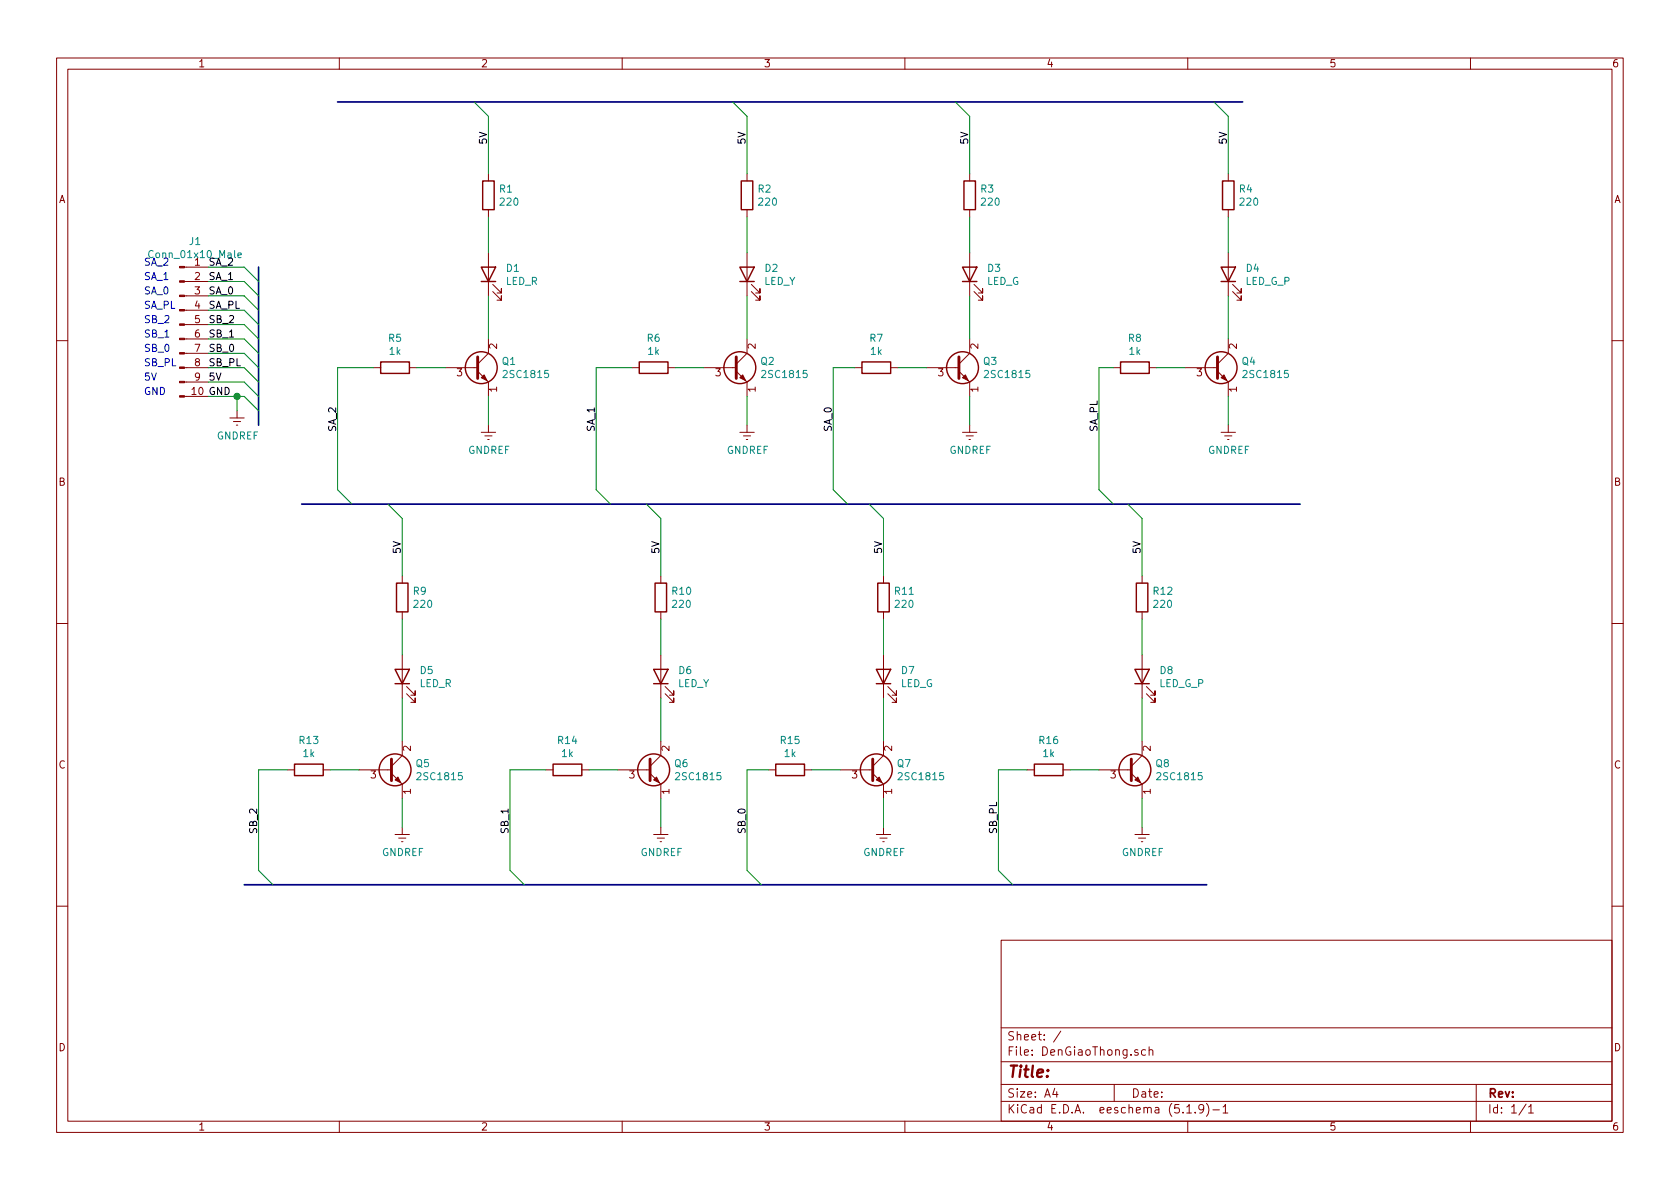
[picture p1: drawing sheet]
<svg xmlns="http://www.w3.org/2000/svg" width="297mm" height="210mm" viewBox="0 0 297 210" stroke-linecap="round" stroke-linejoin="round" font-family="sans-serif">
<g fill="none" stroke="#840000" stroke-width=".18">
<path d="M10 10.3h277v189.9h-277zM12 12.2h273v186.1h-273zM60 10.3v1.9M110 10.3v1.9M160 10.3v1.9M210 10.3v1.9M260 10.3v1.9M86.4 30.7v1.3M86.4 37.1v1.2M132.1 30.7v1.3M132.1 37.1v1.2M171.4 30.7v1.3"/>
<path d="M171.4 37.1v1.2M217.2 30.7v1.3M217.2 37.1v1.2M32.6 59.9h4.2M32.6 57.4h4.2M32.6 54.9h4.2M32.6 52.3h4.2M32.6 49.8h4.2M32.6 47.2h4.2M86.4 44.7v7.6M86.4 59.9v2.6l-1.9 1.9M87.1 51.6l1.5 1.5v-.8v.8h-.7"/>
<path d="M87.1 50.3l1.5 1.5v-.8v.8h-.7M132.1 44.7v7.6M132.1 59.9v2.6l-1.9 1.9M132.8 51.6l1.6 1.5v-.8v.8h-.8M132.8 50.3l1.6 1.5v-.8v.8h-.8M171.4 44.7v7.6M171.4 59.9v2.6l-1.9 1.9M172.2 51.6l1.5 1.5v-.8v.8h-.7M172.2 50.3l1.5 1.5v-.8v.8h-.7M217.2 44.7v7.6M217.2 59.9v2.6l-1.9 1.9M217.9 51.6l1.6 1.5v-.8v.8h-.8"/>
<path d="M217.9 50.3l1.6 1.5v-.8v.8h-.8M10 60.2h2M32.6 65h4.2M32.6 70.1h4.2M32.6 67.6h4.2M32.6 62.5h4.2M40.6 73.9h2.6M41.3 74.5h1.2M41.8 75.2h.2M41.9 72.6v1.3M66 65h1.3M72.4 65h1.3"/>
<path d="M78.7 65h5.6M84.5 65.7l1.9 1.9v2.5M85.1 76.4h2.5M85.7 77.1h1.3M86.2 77.7h.3M86.4 75.2v1.2M111.8 65h1.2M118.1 65h1.3M124.5 65h5.5M130.2 65.7l1.9 1.9v2.5M130.8 76.4h2.5M131.4 77.1h1.3"/>
<path d="M132 77.7h.2M132.1 75.2v1.2M151.1 65h1.3M157.5 65h1.2M163.8 65h5.6M169.5 65.7l1.9 1.9v2.5M170.2 76.4h2.5M170.8 77.1h1.3M171.3 77.7h.3M171.4 75.2v1.2M196.8 65h1.3M203.2 65h1.3"/>
<path d="M209.5 65h5.6M215.3 65.7l1.9 1.9v2.5M215.9 76.4h2.5M216.5 77.1h1.3M217 77.7h.3M217.2 75.2v1.2M285 60.2h2M10 110.3h2M71.1 101.8v1.3M71.1 108.2v1.3M71.1 115.8v7.6M116.8 101.8v1.3"/>
<path d="M116.8 108.2v1.3M116.8 115.8v7.6M156.2 101.8v1.3M156.2 108.2v1.3M156.2 115.8v7.6M201.9 101.8v1.3M201.9 108.2v1.3M201.9 115.8v7.6M285 110.3h2M50.8 136.1h1.3M57.1 136.1h1.3M63.5 136.1h5.6"/>
<path d="M69.2 136.8l1.9 1.9v2.5M71.1 131.1v2.5l-1.9 1.9M71.9 122.7l1.5 1.5v-.8v.8h-.8M71.9 121.4l1.5 1.5v-.7v.7h-.8M96.5 136.1h1.3M102.9 136.1h1.2M109.2 136.1h5.6M114.9 136.8l1.9 1.9v2.5M116.8 131.1v2.5l-1.9 1.9M117.6 122.7l1.5 1.5v-.8v.8h-.7M117.6 121.4l1.5 1.5v-.7v.7h-.7M135.9 136.1h1.3"/>
<path d="M142.2 136.1h1.3M148.6 136.1h5.6M154.3 136.8l1.9 1.9v2.5M156.2 131.1v2.5l-1.9 1.9M157 122.7l1.5 1.5v-.8v.8h-.8M157 121.4l1.5 1.5v-.7v.7h-.8M181.6 136.1h1.3M188 136.1h1.2M194.3 136.1h5.6M200 136.8l1.9 1.9v2.5M201.9 131.1v2.5l-1.9 1.9M202.7 122.7l1.5 1.5v-.8v.8h-.7"/>
<path d="M202.7 121.4l1.5 1.5v-.7v.7h-.7M69.8 147.6h2.6M70.5 148.2h1.3M71 148.8h.2M71.1 146.3v1.3M115.6 147.6h2.5M116.2 148.2h1.3M116.7 148.8h.3M116.8 146.3v1.3M154.9 147.6h2.6M155.6 148.2h1.2M156.1 148.8h.2"/>
<path d="M156.2 146.3v1.3M200.7 147.6h2.5M201.3 148.2h1.3M201.8 148.8h.3M201.9 146.3v1.3M10 160.2h2M177 166.3h108v32h-108zM285 160.2h2M60 198.3v1.9M110 198.3v1.9M160 198.3v1.9M177 194.8h108"/>
<path d="M177 191.8h108M177 187.8h108M177 181.8h108M186.5 192.5l-.4 1h1M186.8 193v1M187.6 182.3l-1.3 2M197 191.8v3M201.2 185.7a.37 .37 0 0 0-.6 .1l.1 .2 .5 .2 .1 .1-.3 .3-.4-.1M202.5 185.7l-.4-.1-.3 .3 .1 .6 .2 .1 .4-.1M203.2 185.7h.1a.37 .37 0 0 1 .5 .1v.8M203.2 185.1v1.5M209.8 195.8l.5-.5v1.5"/>
<path d="M209.8 196.8h.9M210 198.3v1.9M211.3 196.7v.1M212.8 196l-.3 .3h-.3l-.2-.3v-.4l.1-.2 .4-.1 .3 .2a1.19 1.19 0 0 1-.3 1.2l-.4 .1M213.3 195.1a1.71 1.71 0 0 1 0 2.3M214.5 196.3h1.1M216.3 195.8l.4-.5v1.5M216.3 196.8h.8M260 198.3v1.9M261 191.8v6.5M269.8 195.2l-1.2 2M270.3 195.8l.4-.5v1.5"/>
<path d="M270.3 196.8h.8"/>
</g>
<g fill="none" stroke="#840000" stroke-width=".25">
<path d="M85.3 32h2.1v5.1h-2.1zM131.1 32h2v5.1h-2zM170.4 32h2.1v5.1h-2.1zM216.2 32h2v5.1h-2zM85.1 47.2h2.5l-1.2 2.6zM85.1 49.8h2.5M130.8 47.2h2.5l-1.2 2.6zM130.8 49.8h2.5M170.2 47.2h2.5l-1.3 2.6zM170.2 49.8h2.5M215.9 47.2h2.5l-1.2 2.6zM215.9 49.8h2.5"/>
<path d="M67.3 64h5.1v2h-5.1zM113 64h5.1v2h-5.1zM152.4 64h5.1v2h-5.1zM198.1 64h5.1v2h-5.1zM69.8 118.4h2.6l-1.3 2.5zM70.1 103.1h2v5.1h-2zM115.6 118.4h2.5l-1.3 2.5zM115.8 103.1h2.1v5.1h-2.1zM154.9 118.4h2.6l-1.3 2.5zM155.2 103.1h2v5.1h-2zM200.7 118.4h2.5l-1.3 2.5zM200.9 103.1h2v5.1h-2z"/>
<path d="M52.1 135.1h5v2.1h-5zM69.8 120.9h2.6M97.8 135.1h5.1v2.1h-5.1zM115.6 120.9h2.5M137.2 135.1h5v2.1h-5zM154.9 120.9h2.6M182.9 135.1h5.1v2.1h-5.1zM200.7 120.9h2.5"/>
<circle cx="85.1" cy="65" r="2.82"/>
<circle cx="130.8" cy="65" r="2.82"/>
<circle cx="170.2" cy="65" r="2.82"/>
<circle cx="215.9" cy="65" r="2.82"/>
<circle cx="69.8" cy="136.1" r="2.82"/>
<circle cx="115.6" cy="136.1" r="2.82"/>
<circle cx="154.9" cy="136.1" r="2.82"/>
<circle cx="200.7" cy="136.1" r="2.82"/>
</g>
<path d="M84.5 63.1v3.8M130.2 63.1v3.8M169.5 63.1v3.8M215.3 63.1v3.8M69.2 134.2v3.8M114.9 134.2v3.8M154.3 134.2v3.8M200 134.2v3.8" fill="none" stroke="#840000" stroke-width=".51"/>
<g fill="#840000" stroke="#840000" stroke-width=".18">
<path d="M215.9 66.8l.5-.5 .5 1z"/>
<path d="M154.9 137.9l.5-.5 .6 1z"/>
<path d="M69.8 137.9l.6-.5 .5 1z"/>
<path d="M116.1 137.4l.5 1-1-.5z"/>
<path d="M85.6 66.3l.5 1-1-.5z"/>
<path d="M130.8 66.8l.5-.5 .5 1z"/>
<path d="M31.7 70h.9v.2h-.9z"/>
<path d="M31.7 67.4h.9v.3h-.9z"/>
<path d="M31.7 64.9h.9v.2h-.9z"/>
<path d="M31.7 62.4h.9v.2h-.9z"/>
<path d="M31.7 59.8h.9v.3h-.9z"/>
<path d="M31.7 57.3h.9v.2h-.9z"/>
<path d="M31.7 54.7h.9v.3h-.9z"/>
<path d="M31.7 52.2h.9v.2h-.9z"/>
<path d="M31.7 49.7h.9v.2h-.9z"/>
<path d="M31.7 47.1h.9v.3h-.9z"/>
<path d="M170.7 66.3l.5 1-1-.5z"/>
<path d="M200.7 137.9l.5-.5 .5 1z"/>
</g>
<path d="M42.1 45.1l.6-.1-.1-.2-.4-.1-.1 .2v.6h.5" fill="none" stroke="#008484" stroke-width=".18"/>
<path d="M59.7 18h160M45.7 47.2v28M53.3 89.1h176.6M43.2 156.5h170.2" fill="none" stroke="#000084" stroke-width=".3"/>
<g fill="none" stroke="#008400" stroke-width=".18">
<path d="M83.8 18l2.6 2.6v10.1M129.5 18l2.6 2.6v10.1M168.9 18l2.5 2.6v10.1M214.6 18l2.6 2.6v10.1M86.4 38.3v6.4M132.1 38.3v6.4M171.4 38.3v6.4M217.2 38.3v6.4M36.8 59.9h6.4l2.5 2.6M36.8 57.4h6.4l2.5 2.5M36.8 54.9h6.4l2.5 2.5M36.8 47.2h6.4l2.5 2.6"/>
<path d="M36.8 49.8h6.4l2.5 2.5M36.8 52.3h6.4l2.5 2.6M86.4 52.3v7.6M132.1 52.3v7.6M171.4 52.3v7.6M217.2 52.3v7.6M36.8 65h6.4l2.5 2.6M36.8 70.1h6.4l2.5 2.5M36.8 67.6h6.4l2.5 2.5M36.8 62.5h6.4l2.5 2.5M41.9 70.1v2.5M66 65h-6.3v21.6l2.5 2.5"/>
<path d="M73.7 65h5M86.4 70.1v5.1M111.8 65h-6.4v21.6l2.5 2.5M119.4 65h5.1M132.1 70.1v5.1M151.1 65h-3.8v21.6l2.6 2.5M158.7 65h5.1M171.4 70.1v5.1M196.8 65h-2.5v21.6l2.5 2.5M204.5 65h5M217.2 70.1v5.1M68.6 89.1l2.5 2.6v10.1"/>
<path d="M114.3 89.1l2.5 2.6v10.1M153.7 89.1l2.5 2.6v10.1M199.4 89.1l2.5 2.6v10.1M71.1 109.5v6.3M116.8 109.5v6.3M156.2 109.5v6.3M201.9 109.5v6.3M50.8 136.1h-5.1v17.8l2.6 2.6M58.4 136.1h5.1M71.1 123.4v7.7M96.5 136.1h-6.3v17.8l2.5 2.6M104.1 136.1h5.1"/>
<path d="M116.8 123.4v7.7M135.9 136.1h-3.8v17.8l2.5 2.6M143.5 136.1h5.1M156.2 123.4v7.7M181.6 136.1h-5.1v17.8l2.6 2.6M189.2 136.1h5.1M201.9 123.4v7.7M71.1 141.2v5.1M116.8 141.2v5.1M156.2 141.2v5.1M201.9 141.2v5.1"/>
</g>
<circle cx="41.9" cy="70.1" r=".51" fill="#008400" stroke="#008400" stroke-width=".25"/>
<text font-size="2.8" fill="#840000" x="178" y="190.5">Title:</text>
<g font-size="2.1" fill="#840000">
<text x="178" y="184">Sheet: /</text>
<text x="178" y="186.7">File: DenGiaoThong.sch</text>
<text x="178" y="196.9">KiCad E.D.A. eeschema (5.1.9)-1</text>
<text x="178" y="194.1">Size: A4</text>
<text x="200" y="194.1">Date:</text>
<text x="263" y="194.1">Rev:</text>
<text x="263" y="196.9">Id: 1/1</text>
</g>
<g font-size="1.8" fill="#840000">
<text x="35" y="11.9">1</text>
<text x="85" y="11.9">2</text>
<text x="135" y="11.9">3</text>
<text x="185" y="11.9">4</text>
<text x="235" y="11.9">5</text>
<text x="285" y="11.9">6</text>
<text x="10.4" y="35.9">A</text>
<text x="285.4" y="35.9">A</text>
<text x="34.4" y="47">1</text>
<text x="34.4" y="49.5">2</text>
<text x="34.4" y="52.1">3</text>
<text x="34.4" y="54.6">4</text>
<text x="34.4" y="57.1">5</text>
<text x="34.4" y="59.7">6</text>
<text x="34.4" y="62.2">7</text>
<text x="34.4" y="64.8">8</text>
<text x="87.9" y="61.7" transform="rotate(-90 87.9 61.7)">2</text>
<text x="133.6" y="61.7" transform="rotate(-90 133.6 61.7)">2</text>
<text x="173" y="61.7" transform="rotate(-90 173 61.7)">2</text>
<text x="218.7" y="61.7" transform="rotate(-90 218.7 61.7)">2</text>
<text x="34.4" y="67.3">9</text>
<text x="80.8" y="66.5">3</text>
<text x="87.9" y="69.3" transform="rotate(-90 87.9 69.3)">1</text>
<text x="126.5" y="66.5">3</text>
<text x="133.6" y="69.3" transform="rotate(-90 133.6 69.3)">1</text>
<text x="165.9" y="66.5">3</text>
<text x="173" y="69.3" transform="rotate(-90 173 69.3)">1</text>
<text x="211.6" y="66.5">3</text>
<text x="218.7" y="69.3" transform="rotate(-90 218.7 69.3)">1</text>
<text x="10.4" y="85.9">B</text>
<text x="285.4" y="85.9">B</text>
<text x="10.4" y="135.9">C</text>
<text x="65.6" y="137.7">3</text>
<text x="72.6" y="132.8" transform="rotate(-90 72.6 132.8)">2</text>
<text x="111.3" y="137.7">3</text>
<text x="118.4" y="132.8" transform="rotate(-90 118.4 132.8)">2</text>
<text x="150.6" y="137.7">3</text>
<text x="157.7" y="132.8" transform="rotate(-90 157.7 132.8)">2</text>
<text x="196.4" y="137.7">3</text>
<text x="203.5" y="132.8" transform="rotate(-90 203.5 132.8)">2</text>
<text x="285.4" y="135.9">C</text>
<text x="72.6" y="140.4" transform="rotate(-90 72.6 140.4)">1</text>
<text x="118.4" y="140.4" transform="rotate(-90 118.4 140.4)">1</text>
<text x="157.7" y="140.4" transform="rotate(-90 157.7 140.4)">1</text>
<text x="203.5" y="140.4" transform="rotate(-90 203.5 140.4)">1</text>
<text x="10.4" y="185.9">D</text>
<text x="285.4" y="185.9">D</text>
<text x="35" y="199.9">1</text>
<text x="85" y="199.9">2</text>
<text x="135" y="199.9">3</text>
<text x="185" y="199.9">4</text>
<text x="235" y="199.9">5</text>
<text x="285" y="199.9">6</text>
</g>
<g font-size="1.8">
<text x="86.1" y="25.6" transform="rotate(-90 86.1 25.6)">5V</text>
<text x="131.8" y="25.6" transform="rotate(-90 131.8 25.6)">5V</text>
<text x="171.2" y="25.6" transform="rotate(-90 171.2 25.6)">5V</text>
<text x="216.9" y="25.6" transform="rotate(-90 216.9 25.6)">5V</text>
<text x="36.8" y="47">SA_2</text>
<text x="36.8" y="52.1">SA_0</text>
<text x="36.8" y="49.5">SA_1</text>
<text x="36.8" y="54.6">SA_PL</text>
<text x="36.8" y="57.1">SB_2</text>
<text x="36.8" y="59.7">SB_1</text>
<text x="36.8" y="62.2">SB_0</text>
<text x="36.8" y="64.8">SB_PL</text>
<text x="34" y="69.8">10 GND</text>
<text x="36.8" y="67.3">5V</text>
<text x="59.4" y="76.4" transform="rotate(-90 59.4 76.4)">SA_2</text>
<text x="105.2" y="76.4" transform="rotate(-90 105.2 76.4)">SA_1</text>
<text x="147.1" y="76.4" transform="rotate(-90 147.1 76.4)">SA_0</text>
<text x="194.1" y="76.4" transform="rotate(-90 194.1 76.4)">SA_PL</text>
<text x="70.9" y="98" transform="rotate(-90 70.9 98)">5V</text>
<text x="116.6" y="98" transform="rotate(-90 116.6 98)">5V</text>
<text x="156" y="98" transform="rotate(-90 156 98)">5V</text>
<text x="201.7" y="98" transform="rotate(-90 201.7 98)">5V</text>
<text x="45.5" y="147.6" transform="rotate(-90 45.5 147.6)">SB_2</text>
<text x="89.9" y="147.6" transform="rotate(-90 89.9 147.6)">SB_1</text>
<text x="131.8" y="147.6" transform="rotate(-90 131.8 147.6)">SB_0</text>
<text x="176.3" y="147.6" transform="rotate(-90 176.3 147.6)">SB_PL</text>
</g>
<g font-size="1.8" fill="#008484">
<text x="88.3" y="34.1">R1</text>
<text x="134.1" y="34.1">R2</text>
<text x="173.4" y="34.1">R3</text>
<text x="219.2" y="34.1">R4</text>
<text x="88.5" y="36.4">220</text>
<text x="134.3" y="36.4">220</text>
<text x="173.6" y="36.4">220</text>
<text x="219.4" y="36.4">220</text>
<text x="26.8" y="45.6">Conn_01x10_Male</text>
<text x="33.5" y="43.3">J1</text>
<text x="89.4" y="50.4">LED_R</text>
<text x="89.6" y="48.1">D1</text>
<text x="135.1" y="50.4">LED_Y</text>
<text x="135.3" y="48.1">D2</text>
<text x="174.4" y="50.4">LED_G</text>
<text x="174.7" y="48.1">D3</text>
<text x="220.2" y="50.4">LED_G_P</text>
<text x="220.4" y="48.1">D4</text>
<text x="68.7" y="60.4">R5</text>
<text x="68.9" y="62.8">1k</text>
<text x="88.8" y="64.5">Q1</text>
<text x="114.5" y="60.4">R6</text>
<text x="114.6" y="62.8">1k</text>
<text x="134.5" y="64.5">Q2</text>
<text x="153.8" y="60.4">R7</text>
<text x="154" y="62.8">1k</text>
<text x="173.9" y="64.5">Q3</text>
<text x="199.5" y="60.4">R8</text>
<text x="199.7" y="62.8">1k</text>
<text x="219.6" y="64.5">Q4</text>
<text x="89.3" y="66.8">2SC1815</text>
<text x="135" y="66.8">2SC1815</text>
<text x="174.4" y="66.8">2SC1815</text>
<text x="220.1" y="66.8">2SC1815</text>
<text x="38.3" y="77.7">GNDREF</text>
<text x="82.8" y="80.3">GNDREF</text>
<text x="128.5" y="80.3">GNDREF</text>
<text x="167.8" y="80.3">GNDREF</text>
<text x="213.6" y="80.3">GNDREF</text>
<text x="73.1" y="105.2">R9</text>
<text x="73.3" y="107.5">220</text>
<text x="118.9" y="105.2">R10</text>
<text x="119" y="107.5">220</text>
<text x="158.3" y="105.2">R11</text>
<text x="158.4" y="107.5">220</text>
<text x="204" y="105.2">R12</text>
<text x="204.1" y="107.5">220</text>
<text x="74.3" y="119.2">D5</text>
<text x="120" y="119.2">D6</text>
<text x="159.4" y="119.2">D7</text>
<text x="205.1" y="119.2">D8</text>
<text x="74.1" y="121.5">LED_R</text>
<text x="119.8" y="121.5">LED_Y</text>
<text x="159.2" y="121.5">LED_G</text>
<text x="205" y="121.5">LED_G_P</text>
<text x="53" y="131.6">R13</text>
<text x="98.7" y="131.6">R14</text>
<text x="138.1" y="131.6">R15</text>
<text x="183.8" y="131.6">R16</text>
<text x="53.6" y="133.9">1k</text>
<text x="73.6" y="135.7">Q5</text>
<text x="74.1" y="138">2SC1815</text>
<text x="99.4" y="133.9">1k</text>
<text x="119.3" y="135.7">Q6</text>
<text x="119.8" y="138">2SC1815</text>
<text x="138.7" y="133.9">1k</text>
<text x="158.7" y="135.7">Q7</text>
<text x="159.2" y="138">2SC1815</text>
<text x="184.5" y="133.9">1k</text>
<text x="204.4" y="135.7">Q8</text>
<text x="204.9" y="138">2SC1815</text>
<text x="67.5" y="151.4">GNDREF</text>
<text x="113.2" y="151.4">GNDREF</text>
<text x="152.6" y="151.4">GNDREF</text>
<text x="198.3" y="151.4">GNDREF</text>
</g>
<g font-size="1.8" fill="#0000c2">
<text x="25.4" y="47">SA_2</text>
<text x="25.4" y="49.5">SA_1</text>
<text x="25.4" y="52.1">SA_0</text>
<text x="25.4" y="54.6">SA_PL</text>
<text x="25.4" y="57.1">SB_2</text>
<text x="25.4" y="59.7">SB_1</text>
<text x="25.4" y="62.2">SB_0</text>
<text x="25.4" y="64.8">SB_PL</text>
<text x="25.4" y="67.3">5V</text>
<text x="25.4" y="69.8">GND</text>
</g>
</svg>
